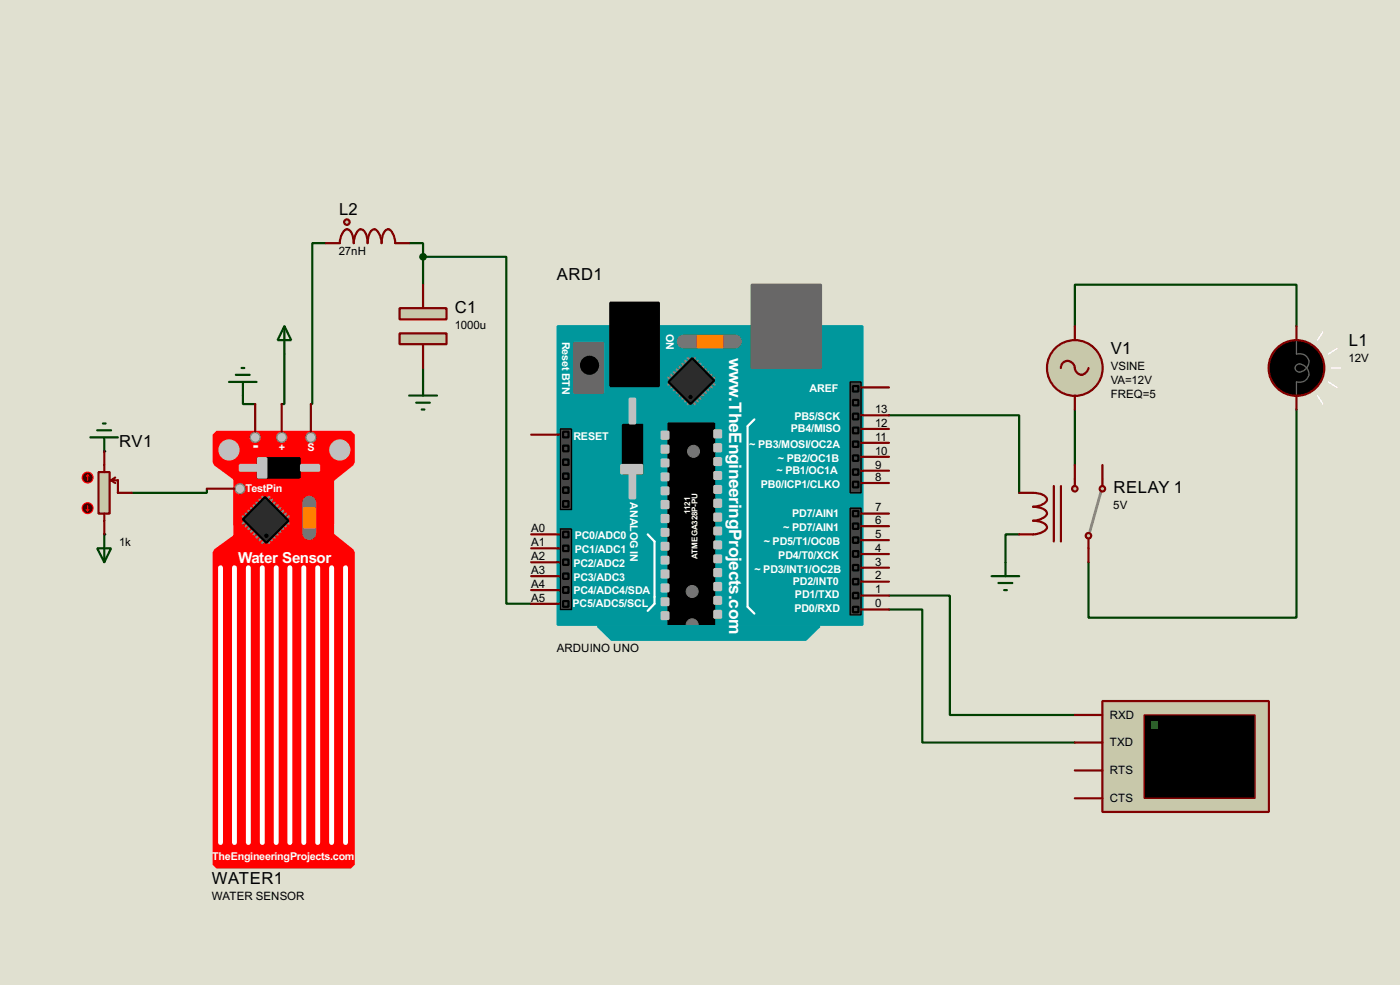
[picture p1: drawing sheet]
<svg xmlns="http://www.w3.org/2000/svg" width="256mm" height="180mm" viewBox="0 0 256 180" stroke-linecap="round" stroke-linejoin="round" font-family="sans-serif">
<path d="M0 0h256.5v180.3h-256.5z" fill="#e0e0d0"/>
<path d="M44.5 72.4v1.6h2.3M52.1 64.8v9.2h-.5M162.9 76h23.8v14.2M186.7 97.8h-2.5v5.1M162.9 109h11.1v21.9h22.9M162.9 111.6h6.1v24.3h27.9" fill="none" stroke="#004000" stroke-width=".4"/>
<g fill="#004000">
<circle cx="19.1" cy="97.8" r=".2"/>
<circle cx="19.1" cy="82.6" r=".2"/>
</g>
<path d="M59.7 44.5h-2.5v29.5h-.2M75 44.5h2.5v2.5M77.5 47h15.3v63.5h4.5M77.5 47v5.1M196.9 59.7v-7.6h40.6v7.6M77.5 67.4v2.5M196.9 75v10.1M237.5 75v38.1h-38.1v-10.2M37.9 89.5v.7h-13.7" fill="none" stroke="#004000" stroke-width=".4"/>
<g fill="#f00" stroke="#f00" stroke-width="1.4">
<path d="M39.7 79.6h24.6v5l-3.8 3.1v8.4h-17v-8.7l-3.8-2.8z" fill-rule="evenodd"/>
<path d="M43.5 89.7h17v8.4l3.8 3v57.2h-24.6v-57.2l3.8-2.7z" fill-rule="evenodd"/>
</g>
<g fill="#c0c0c0" stroke="#c0c0c0" stroke-width=".18">
<circle cx="62.2" cy="82.4" r="1.85"/>
<circle cx="41.9" cy="82.4" r="1.85"/>
</g>
<g fill="none" stroke="#808080" stroke-width=".45">
<path d="M44.5 94.5l.5 .6M45 95.3l-.5 .5M45 94l.5 .5M45.5 95.8l-.5 .5M45.5 93.5l.5 .5M46 96.3l-.5 .5M46 93l.5 .5M46.5 96.8l-.5 .5M46.5 92.5l.5 .5M47 97.3l-.5 .5M47 92l.6 .5M47.6 97.8l-.6 .6"/>
<path d="M47.6 91.5l.5 .5M48.1 98.4l-.5 .5M48.1 91l.5 .5M48.6 98.9l-.5 .5M48.8 98.9l.5 .5M49.3 91l-.5 .5M49.3 98.4l.5 .5M49.8 91.5l-.5 .5M49.8 97.8l.5 .6M50.3 92l-.5 .5M50.3 97.3l.6 .5M50.9 92.5l-.6 .5"/>
<path d="M50.9 96.8l.5 .5M51.4 93l-.5 .5M51.4 96.3l.5 .5M51.9 93.5l-.5 .5M51.9 95.8l.5 .5M52.4 94l-.5 .5M52.4 95.3l.5 .5M52.9 94.5l-.5 .6"/>
</g>
<path d="M48.6 91l4.3 4.3-4.1 4.1-4.3-4.3z" fill-rule="evenodd" fill="#2c2c2c" stroke="#000" stroke-width=".4"/>
<circle cx="48.8" cy="98.1" r=".3" fill="#000" stroke="#000" stroke-width=".18"/>
<path d="M47.3 83.9h7.6v3.5h-7.6z" fill="#000" stroke="#000" stroke-width=".4"/>
<g fill="#c0c0c0" stroke="#c0c0c0" stroke-width=".4">
<path d="M47.3 83.9h1.5v3.5h-1.5z"/>
<path d="M55.2 85.1h3.3v1.1h-3.3z"/>
<path d="M44 85.1h3.3v1.1h-3.3z"/>
</g>
<path d="M40.4 103.9v50.3M43 103.9v50.3M45.5 103.9v50.3M48.1 103.9v50.3M50.6 103.9v50.3M53.1 103.9v50.3M55.7 103.9v50.3M58.2 103.9v50.3M60.8 103.9v50.3M63.3 103.9v50.3" fill="none" stroke="#fff" stroke-width=".9"/>
<path d="M56.7 92v5.6" fill="none" stroke="#757575" stroke-width="2.6"/>
<path d="M55.7 93h2v3.6h-2z" fill="#ff8000" stroke="#ff8000" stroke-width=".4"/>
<g fill="#c0c0c0" stroke="#808080" stroke-width=".25">
<circle cx="43.9" cy="89.5" r=".9"/>
<circle cx="51.6" cy="80.1" r=".9"/>
<circle cx="56.9" cy="80.1" r=".9"/>
<circle cx="46.7" cy="80.1" r=".9"/>
</g>
<path d="M46.8 74v5M51.6 74v5M57 74v5M37.9 89.5h5.1" fill="none" stroke="#800000" stroke-width=".4"/>
<path d="M102.2 59.7h55.8v54.7h-55.8z" fill="#00979c" stroke="#00979c" stroke-width=".4"/>
<g fill="#686767" stroke="#686767" stroke-width=".4">
<path d="M137.7 52.1h12.7v15.3h-12.7z"/>
<path d="M105.2 62.8h5.3v9.1h-5.3z"/>
</g>
<path d="M111.8 55.4h8.9v15.3h-8.9zM114.1 77.8h3.6v8.9h-3.6zM122.5 77.5h8.4v36.9h-8.4z" fill="#000" stroke="#000" stroke-width=".4"/>
<path d="M138.2 76.8l-1.2 1.2v33.1l1.2 1.2M118.7 97.8l1.2 1.3v11.4l-1.2 1.3" fill="none" stroke="#fff" stroke-width=".4"/>
<g fill="#c0c0c0" stroke="#c0c0c0" stroke-width=".4">
<path d="M130.9 78.8h1.2v1.3h-1.2z"/>
<path d="M130.9 81.3h1.2v1.3h-1.2z"/>
<path d="M130.9 83.9h1.2v1.2h-1.2z"/>
<path d="M130.9 86.4h1.2v1.3h-1.2z"/>
<path d="M130.9 89h1.2v1.2h-1.2z"/>
<path d="M130.9 91.5h1.2v1.3h-1.2z"/>
<path d="M130.9 94h1.2v1.3h-1.2z"/>
<path d="M130.9 96.6h1.2v1.2h-1.2z"/>
<path d="M130.9 99.1h1.2v1.3h-1.2z"/>
<path d="M130.9 101.7h1.2v1.2h-1.2z"/>
<path d="M130.9 104.2h1.2v1.3h-1.2z"/>
<path d="M130.9 106.7h1.2v1.3h-1.2z"/>
<path d="M130.9 109.3h1.2v1.2h-1.2z"/>
<path d="M130.9 111.8h1.2v1.3h-1.2z"/>
<path d="M121.2 79h1.3v1.3h-1.3z"/>
<path d="M121.2 81.6h1.3v1.3h-1.3z"/>
<path d="M121.2 84.1h1.3v1.3h-1.3z"/>
<path d="M121.2 86.7h1.3v1.2h-1.3z"/>
<path d="M121.2 89.2h1.3v1.3h-1.3z"/>
<path d="M121.2 91.7h1.3v1.3h-1.3z"/>
<path d="M121.2 94.3h1.3v1.3h-1.3z"/>
<path d="M121.2 96.8h1.3v1.3h-1.3z"/>
<path d="M121.2 99.4h1.3v1.2h-1.3z"/>
<path d="M121.2 101.9h1.3v1.3h-1.3z"/>
<path d="M121.2 104.4h1.3v1.3h-1.3z"/>
<path d="M121.2 107h1.3v1.3h-1.3z"/>
<path d="M121.2 109.5h1.3v1.3h-1.3z"/>
<path d="M121.2 112.1h1.3v1.2h-1.3z"/>
<path d="M113.8 85.1h3.9v1.6h-3.9z"/>
<path d="M115.4 73h1v4.5h-1z"/>
<path d="M115.4 86.7h1v4.5h-1z"/>
</g>
<circle cx="108" cy="66.9" r="1.55" fill="#000" stroke="#000" stroke-width=".4"/>
<path d="M125.3 62.5h9.4" fill="none" stroke="#757575" stroke-width="2.6"/>
<path d="M127.8 61.5h4.6v2.1h-4.6z" fill="#ff8000" stroke="#ff8000" stroke-width=".4"/>
<g fill="none" stroke="#808080" stroke-width=".45">
<path d="M122.5 69.1l.5 .6M123 68.6l.5 .5M123 69.9l-.5 .5M123.5 68.1l.5 .5M123.5 70.4l-.5 .5M124 67.6l.5 .5M124 70.9l-.5 .5M124.5 67.1l.5 .5M124.5 71.4l-.5 .5M125 66.6l.5 .5M125 71.9l-.5 .5M125.5 66.1l.5 .5"/>
<path d="M125.5 72.4l-.5 .6M126 65.6l.5 .5M126 73l-.5 .5M126.5 73.5l-.5 .5M126.8 73.5l.5 .5M127.3 73l.5 .5M127.3 65.6l-.5 .5M127.8 72.4l.5 .6M127.8 66.1l-.5 .5M128.3 71.9l.5 .5M128.3 66.6l-.5 .5M128.8 71.4l.5 .5"/>
<path d="M128.8 67.1l-.5 .5M129.3 70.9l.5 .5M129.3 67.6l-.5 .5M129.8 70.4l.6 .5M129.8 68.1l-.5 .5M130.4 69.9l.5 .5M130.4 68.6l-.6 .5M130.9 69.1l-.5 .6"/>
</g>
<path d="M126.8 65.6l4.1 4.1-4.4 4.3-4-4.1z" fill-rule="evenodd" fill="#2c2c2c" stroke="#000" stroke-width=".4"/>
<circle cx="126.5" cy="72.7" r=".3" fill="#000" stroke="#000" stroke-width=".18"/>
<path d="M155.8 69.9h2v20.3h-2z" fill="#464646" stroke="#000" stroke-width=".25"/>
<circle cx="126.8" cy="108.3" r="1.1" fill="#757575" stroke="#757575" stroke-width=".18"/>
<g fill="#464646" stroke="#000" stroke-width=".4">
<path d="M156.3 70.7h1v1h-1z"/>
<path d="M156.3 75.7h1v1.1h-1z"/>
<path d="M156.3 78.3h1v1h-1z"/>
<path d="M156.3 80.8h1v1h-1z"/>
<path d="M156.3 83.4h1v1h-1z"/>
<path d="M156.3 85.9h1v1h-1z"/>
<path d="M156.3 73.2h1v1h-1z"/>
<path d="M156.3 88.2h1v1h-1z"/>
</g>
<g fill="#757575" stroke="#757575" stroke-width=".18">
<circle cx="127" cy="82.6" r="1.1"/>
<circle cx="126.8" cy="114.4" r="1.1"/>
</g>
<path d="M109.5 114.6h40.7l-2.6 2.5h-35.5z" fill-rule="evenodd" fill="#00979c" stroke="#00979c" stroke-width=".4"/>
<g fill="#464646" stroke="#000" stroke-width=".25">
<path d="M102.7 78.5h2v14.8h-2z"/>
<path d="M155.8 93h2v19.6h-2z"/>
<path d="M102.7 96.8h2v14.8h-2z"/>
</g>
<g fill="#464646" stroke="#000" stroke-width=".4">
<path d="M103.2 81.6h1v1h-1z"/>
<path d="M103.2 86.7h1v1h-1z"/>
<path d="M103.2 91.7h1v1.1h-1z"/>
<path d="M103.2 89.2h1v1h-1z"/>
<path d="M103.2 84.1h1v1h-1z"/>
<path d="M103.2 79h1v1.1h-1z"/>
<path d="M156.3 93.5h1v1h-1z"/>
<path d="M156.3 95.8h1v1h-1z"/>
<path d="M156.3 98.4h1v1h-1z"/>
<path d="M156.3 100.9h1v1h-1z"/>
<path d="M156.3 103.4h1v1h-1z"/>
<path d="M156.3 106h1v1h-1z"/>
<path d="M156.3 108.5h1v1h-1z"/>
<path d="M156.3 111.1h1v1h-1z"/>
<path d="M103.2 97.3h1v1.1h-1z"/>
<path d="M103.2 99.9h1v1h-1z"/>
<path d="M103.2 102.4h1v1h-1z"/>
<path d="M103.2 105h1v1h-1z"/>
<path d="M103.2 107.5h1v1h-1z"/>
<path d="M103.2 110h1v1.1h-1z"/>
</g>
<g fill="none" stroke="#800000" stroke-width=".4">
<path d="M97.3 79.6h5.1M157.8 78.5h5.1M157.8 76h5.1M157.8 70.9h5.1M97.3 97.8h5.1M157.8 98.9h5.1M157.8 96.3h5.1M157.8 94h5.1M157.8 88.4h5.1M157.8 86.2h5.1M157.8 83.6h5.1M157.8 81.1h5.1"/>
<path d="M97.3 110.5h5.1M97.3 108h5.1M97.3 105.5h5.1M97.3 102.9h5.1M97.3 100.4h5.1M157.8 111.6h5.1M157.8 109h5.1M157.8 106.5h5.1M157.8 103.9h5.1M157.8 101.4h5.1"/>
</g>
<path d="M52.1 59.7l1.3 2.6h-2.5zM52.1 59.7v5.1M42 69.9h5M43.2 68.6h2.6M44.3 67.4h.5M44.5 69.9v2.5" fill="none" stroke="#004000" stroke-width=".4"/>
<path d="M201.7 90l-2 7.3" fill="none" stroke="#808080" stroke-width=".5"/>
<g fill="#c8c8aa" stroke="#800000" stroke-width=".4">
<circle cx="199.4" cy="98.1" r=".5"/>
<circle cx="201.9" cy="89.5" r=".5"/>
</g>
<path d="M202 87.7v1.3" fill="none" stroke="#800000" stroke-width=".4"/>
<circle cx="196.9" cy="89.5" r=".5" fill="#c8c8aa" stroke="#800000" stroke-width=".4"/>
<path d="M186.7 90.2a8.7 8.7 0 0 1 4.3 .3 .88 .88 0 0 1 .7 1.2 3.1 3.1 0 0 1-2.4 1.1 3.2 3.2 0 0 1 2.4 .8 .89 .89 0 0 1-.7 1.2l-1.1 .4-.6 .1a3.2 3.2 0 0 1 2.4 .9 .86 .86 0 0 1-.7 1.2 7.1 7.1 0 0 1-4.3 .4M193.1 89v10.1M194.4 89v10.1M196.9 85.1v3.9M199.4 98.6v4.3M202 85.1v2.6" fill="none" stroke="#800000" stroke-width=".4"/>
<path d="M181.7 105.5h5M182.9 106.7h2.6M184 108h.5M184.2 102.9v2.6" fill="none" stroke="#004000" stroke-width=".4"/>
<path d="M202 128.3h30.5v20.3h-30.5z" fill="#c8c8aa" stroke="#800000" stroke-width=".4"/>
<path d="M209.6 130.9h20.3v15.2h-20.3z" fill="#000" stroke="#800000" stroke-width=".25"/>
<path d="M210.9 132.1h1.2v1.3h-1.2z" fill="#0f0"/>
<path d="M196.9 130.9h5.1M196.9 135.9h5.1M196.9 141h5.1M196.9 146.1h5.1" fill="none" stroke="#800000" stroke-width=".4"/>
<path d="M17.8 78.8h2.6M18.9 77.5h.5M16.6 80.1h5M19.1 80.1v2.5M19.1 97.8v5.1M17.8 100.4h2.6l-1.3 2.5z" fill="none" stroke="#004000" stroke-width=".4"/>
<path d="M18.1 86.4h2v7.6h-2z" fill="#c8c8aa" stroke="#800000" stroke-width=".4"/>
<path d="M19.1 82.6v3.8M19.1 94v3.8M20.4 87.9l.7 .5M20.4 87.9h1.2v2.3h2.6M21.1 87.4l-.7 .5" fill="none" stroke="#800000" stroke-width=".4"/>
<circle cx="16" cy="87.4" r="1" fill="#400000" stroke="#f00" stroke-width=".2"/>
<path d="M16.1 86.9l-.3 .3M16.1 86.9l.2 .3M16.1 86.9v1" fill="none" stroke="#f00" stroke-width=".2"/>
<circle cx="16" cy="93" r="1" fill="#400000" stroke="#f00" stroke-width=".2"/>
<path d="M15.8 93.3l.3 .2M16.1 92.5v1M16.3 93.3l-.2 .2" fill="none" stroke="#f00" stroke-width=".2"/>
<circle cx="196.9" cy="67.4" r="5.1" fill="#c8c8aa" stroke="#800000" stroke-width=".4"/>
<path d="M62.3 44.5a2.61 2.61 0 0 1 1.3-2.5 1.47 1.47 0 0 1 1 1.3l.2 1.2a2.68 2.68 0 0 1 1.3-2.5 1.47 1.47 0 0 1 1.1 1.3l.2 1.2a3.2 3.2 0 0 1 .8-2.5 .89 .89 0 0 1 1.2 .7l.4 1.2 .1 .6a3.2 3.2 0 0 1 .9-2.5 .86 .86 0 0 1 1.2 .7l.3 1.2 .1 .6M196.9 59.7v2.6M237.5 59.7v2.6M194.4 67.4a1.28 1.28 0 0 1 1.2-1.4 1.28 1.28 0 0 1 1.3 1.4 1.23 1.23 0 0 0 1.1 1.2 1.23 1.23 0 0 0 1.3-.9l.1-.3M196.9 72.4v2.6M237.5 72.4v2.6" fill="none" stroke="#800000" stroke-width=".4"/>
<circle cx="237.5" cy="67.4" r="5.1" fill="#000" stroke="#800000" stroke-width=".4"/>
<path d="M237.5 62.3v2.5a1.66 1.66 0 0 1 2.2 .9 1.66 1.66 0 0 1-1 2.2 .8 .8 0 0 1-1.2-.1 .8 .8 0 0 1 .3-1.2 1.79 1.79 0 0 1 1.9 2.4 1.74 1.74 0 0 1-2.2 .9v2.5" fill="none" stroke="#606060" stroke-width=".25"/>
<path d="M241.4 72.4l1 1.6M242.4 60.8l-1 1.5M243.4 69.9l1.5 1M243.9 67.4h1.8M244.9 63.8l-1.5 1" fill="none" stroke="#feffff" stroke-width=".25"/>
<circle cx="63.5" cy="40.7" r=".5" fill="#c8c8aa" stroke="#800000" stroke-width=".4"/>
<path d="M59.7 44.5h2.6M72.4 44.5h2.6" fill="none" stroke="#800000" stroke-width=".4"/>
<g fill="#c8c8aa" stroke="#800000" stroke-width=".4">
<path d="M73.2 56.4h8.6v2.1h-8.6z"/>
<path d="M73.2 61h8.6v2h-8.6z"/>
</g>
<path d="M77.5 52.1v4.3M77.5 63v4.4" fill="none" stroke="#800000" stroke-width=".4"/>
<path d="M75 72.4h5.1M76.3 73.7h2.5M77.3 75h.5M77.5 69.9v2.5" fill="none" stroke="#004000" stroke-width=".4"/>
<circle cx="77.5" cy="47" r=".5" fill="#004000" stroke="#004000" stroke-width=".4"/>
<g font-size="3.6" fill="#fff">
<text x="133.6" y="65.5" transform="rotate(90 133.6 65.5)">w</text>
<text x="133.6" y="72.7" transform="rotate(90 133.6 72.7)">.TheEngineeringProjects.com</text>
<text x="46.3" y="82.6">-</text>
</g>
<g font-size="3.4">
<text x="62.1" y="39.3">L2</text>
<text x="102" y="51.3">ARD1</text>
<text x="83.4" y="57.2">C1</text>
<text x="203.5" y="64.8">V1</text>
<text x="247.1" y="63.4">L1</text>
<text x="21.9" y="81.8">RV1</text>
<text x="204" y="90.2">RELAY 1</text>
<text x="38.8" y="161.8">WATER1</text>
</g>
<text font-size="3.1" fill="#fff" x="43.6" y="103.1">Water Sensor</text>
<g font-size="2.4">
<text x="62.1" y="46.6">27nH</text>
<text x="83.3" y="60.2">1000u</text>
<text x="203.5" y="67.7">VSINE</text>
<text x="203.5" y="70.3">VA=12V</text>
<text x="247.1" y="66.3">12V</text>
<text x="160.3" y="75.6">13</text>
<text x="203.5" y="72.9">FREQ=5</text>
<text x="160.3" y="83.2">10</text>
<text x="160.3" y="80.7">11</text>
<text x="160.3" y="78.1">12</text>
<text x="160.3" y="88">8</text>
<text x="160.3" y="85.7">9</text>
<text x="160.3" y="95.9">6</text>
<text x="160.3" y="93.6">7</text>
<text x="204" y="93.2">5V</text>
<text x="21.8" y="99.9">1k</text>
<text x="97.3" y="100">A1</text>
<text x="97.3" y="97.4">A0</text>
<text x="160.3" y="101">4</text>
<text x="160.3" y="98.5">5</text>
<text x="97.3" y="107.6">A4</text>
<text x="97.3" y="105.1">A3</text>
<text x="97.3" y="102.5">A2</text>
<text x="160.3" y="106.1">2</text>
<text x="160.3" y="103.5">3</text>
<text x="97.3" y="110.1">A5</text>
<text x="160.3" y="111.2">0</text>
<text x="160.3" y="108.6">1</text>
<text x="102" y="119.3">ARDUINO UNO</text>
<text x="203.3" y="131.6">RXD</text>
<text x="203.3" y="136.6">TXD</text>
<text x="203.3" y="141.7">RTS</text>
<text x="203.3" y="146.8">CTS</text>
<text x="38.8" y="164.7">WATER SENSOR</text>
</g>
<g font-size="2.2" fill="#fff">
<text x="103" y="62.6" transform="rotate(90 103 62.6)">Reset BTN</text>
<text x="122.1" y="61.1" transform="rotate(90 122.1 61.1)">ON</text>
<text x="148.3" y="71.8">AREF</text>
<text x="145.5" y="76.9">PB5/SCK</text>
<text x="51.1" y="82.5">+</text>
<text x="56.3" y="82.5">S</text>
<text x="105" y="80.4">RESET</text>
<text x="137.3" y="82">~ PB3/MOSI/OC2A</text>
<text x="144.9" y="79.2">PB4/MISO</text>
<text x="139.4" y="89.4">PB0/ICP1/CLKO</text>
<text x="142.3" y="86.8">~ PB1/OC1A</text>
<text x="142.5" y="84.5">~ PB2/OC1B</text>
<text x="45" y="90.1">TestPin</text>
<text x="115.5" y="91.9" transform="rotate(90 115.5 91.9)">ANALOG IN</text>
<text x="145.1" y="94.7">PD7/AIN1</text>
<text x="105.3" y="101.2">PC1/ADC1</text>
<text x="105.3" y="98.7">PC0/ADC0</text>
<text x="139.9" y="99.8">~ PD5/T1/OC0B</text>
<text x="143.5" y="97.2">~ PD7/AIN1</text>
<text x="105" y="106.4">PC3/ADC3</text>
<text x="105" y="103.8">PC2/ADC2</text>
<text x="138.2" y="104.8">~ PD3/INT1/OC2B</text>
<text x="142.6" y="102.3">PD4/T0/XCK</text>
<text x="145.2" y="107.1">PD2/INT0</text>
<text x="104.9" y="111.2">PC5/ADC5/SCL</text>
<text x="105" y="108.7">PC4/ADC4/SDA</text>
<text x="145.5" y="112">PD0/RXD</text>
<text x="145.6" y="109.4">PD1/TXD</text>
<text x="38.9" y="157.4">T</text>
<text x="40.1" y="157.4">heEngineeringProjects.com</text>
</g>
<g font-size="1.7" fill="#fff">
<text x="126.5" y="94.1" transform="rotate(-90 126.5 94.1)">1121</text>
<text x="127.8" y="102.3" transform="rotate(-90 127.8 102.3)">ATMEGA328P-PU</text>
</g>
</svg>
